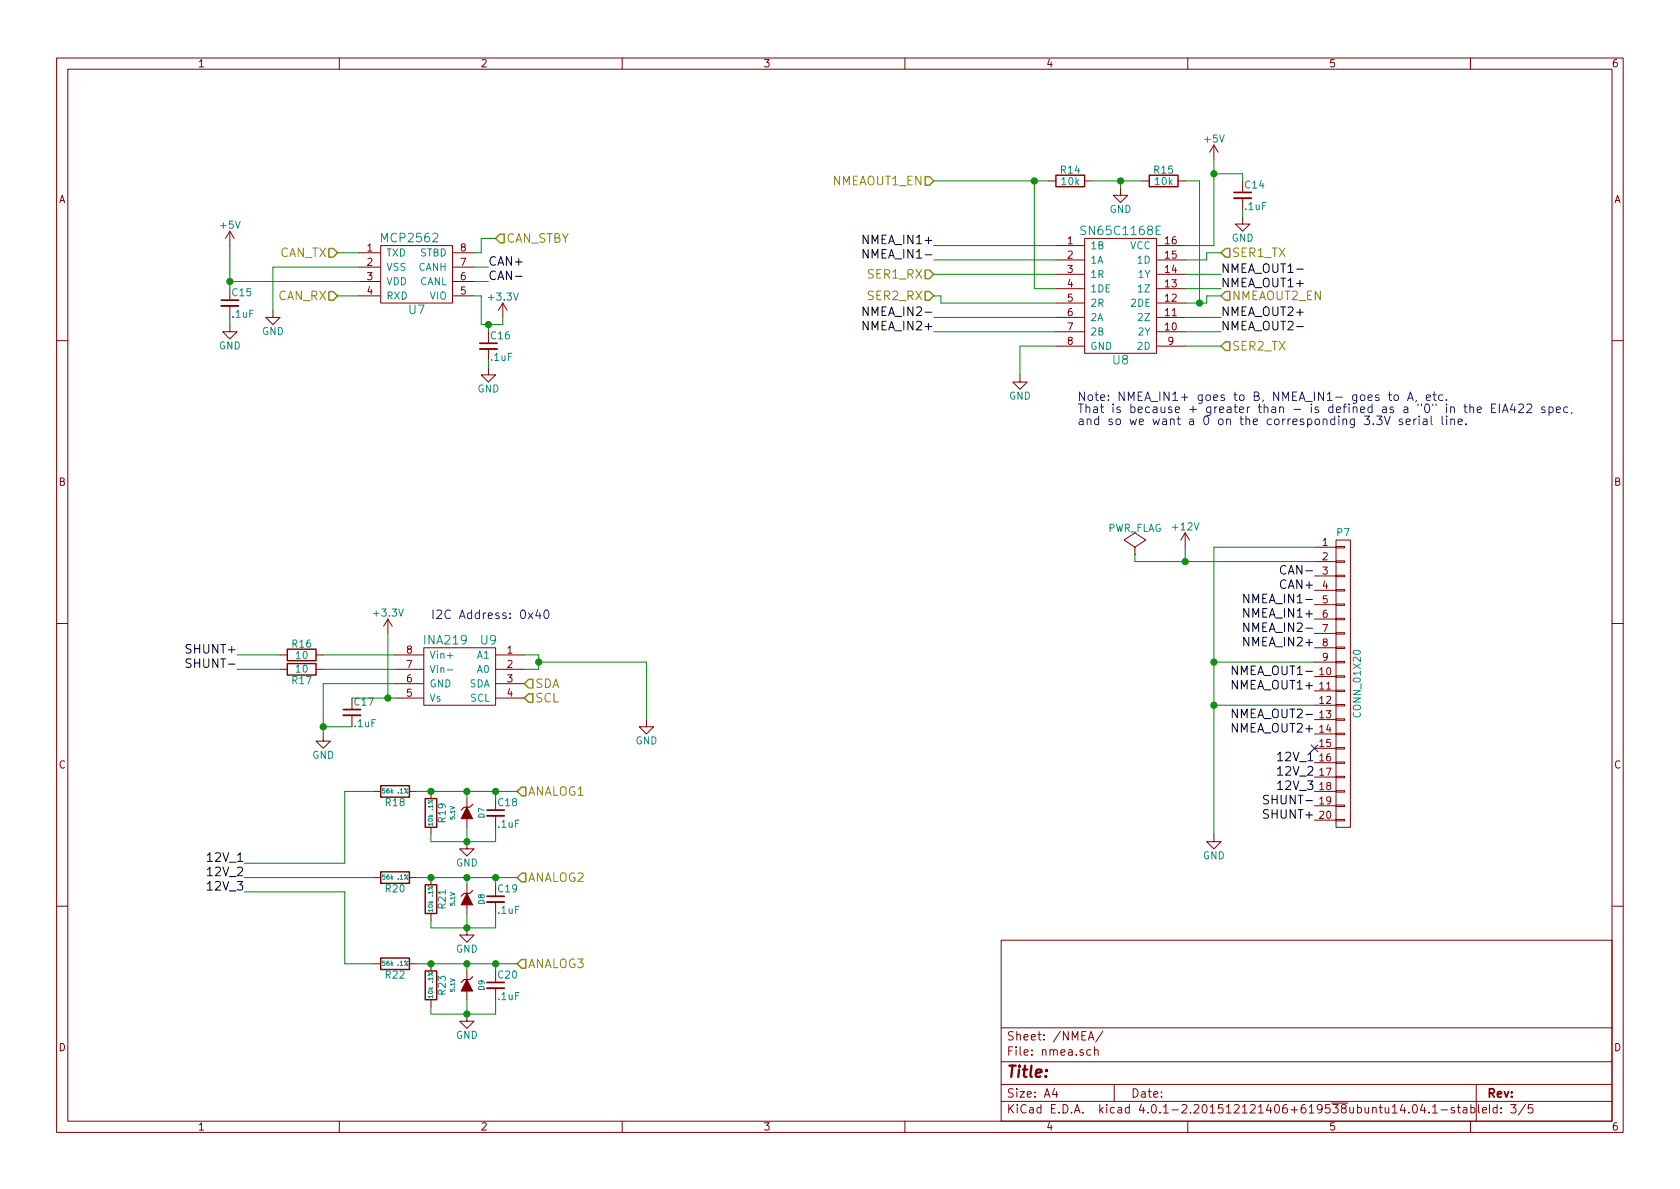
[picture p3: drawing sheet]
<svg xmlns="http://www.w3.org/2000/svg" width="297mm" height="210mm" viewBox="0 0 297 210" stroke-linecap="round" stroke-linejoin="round" font-family="sans-serif">
<g fill="none" stroke="#840000" stroke-width=".18">
<path d="M10 10.3h277v189.9h-277zM12 12.2h273v186.1h-273zM60 10.3v1.9M110 10.3v1.9M160 10.3v1.9M210 10.3v1.9M260 10.3v1.9M185.4 32h1.3M191.8 32h1.2M198.1 33.3v1.2h1.3l-1.3 1.3-1.3-1.3h1.3M201.9 32h1.3M208.3 32h1.2"/>
<path d="M214.6 25.6l-.7 1.3M214.6 25.6v2.6M214.6 25.6l.8 1.3M219.7 38.3v1.3h1.3l-1.3 1.3-1.3-1.3h1.3M219.7 35v2.1M40.6 57.4v1.3h1.3l-1.3 1.2-1.2-1.2h1.2M40.6 40.9l-.7 1.3M40.6 40.9v2.5M40.6 54.1v2M40.6 40.9l.8 1.3M48.3 54.9v1.2h1.2l-1.2 1.3-1.3-1.3h1.3M63.5 44.7h3.8"/>
<path d="M63.5 47.2h3.8M63.5 49.8h3.8M63.5 52.3h3.8M67.3 43.4h12.7v10.2h-12.7zM80 44.7h3.8M80 47.2h3.8M80 49.8h3.8M80 52.3h3.8M88.9 53.6l-.8 1.3M88.9 53.6v2.5M88.9 53.6l.8 1.3M186.7 43.4h5.1"/>
<path d="M186.7 46h5.1M186.7 48.5h5.1M186.7 51h5.1M186.7 53.6h5.1M186.7 56.1h5.1M186.7 58.7h5.1M191.8 42.2h12.7v20.3h-12.7zM204.5 43.4h5M204.5 46h5M204.5 48.5h5M204.5 51h5M204.5 53.6h5"/>
<path d="M204.5 56.1h5M204.5 58.7h5M10 60.2h2M86.4 65v1.3h1.2l-1.2 1.3-1.3-1.3h1.3M86.4 61.7v2M180.3 66.3v1.3h1.3l-1.3 1.2-1.2-1.2h1.2M186.7 61.2h5.1M204.5 61.2h5M285 60.2h2M200.7 98h.1M200.7 96.8l1.9-1.3-1.9-1.3-1.9 1.3 1.9 1.3v1.2M209.5 94.2l-.7 1.3"/>
<path d="M209.5 94.2v2.6M209.5 94.2l.8 1.3M232.4 96.8h3.8M232.4 99.3h3.8M236.2 95.5h2.6v50.8h-2.6zM236.2 99.2h1.5v.2h-1.5zM236.2 96.6h1.5v.3h-1.5zM10 110.3h2M49.5 115.8h1.3M49.5 118.4h1.3M55.9 115.8h1.2M55.9 118.4h1.2"/>
<path d="M68.6 109.5l-.8 1.2M68.6 109.5v2.5M68.6 109.5l.7 1.2M69.8 115.8h5.1M69.8 118.4h5.1M74.9 114.5h12.7v10.2h-12.7zM87.6 115.8h5.1M87.6 118.4h5.1M232.4 101.8h3.8M232.4 104.4h3.8M232.4 106.9h3.8M232.4 109.5h3.8"/>
<path d="M232.4 112h3.8M232.4 114.5h3.8M232.4 117.1h3.8M232.4 119.6h3.8M236.2 119.5h1.5v.3h-1.5zM236.2 117h1.5v.2h-1.5zM236.2 114.4h1.5v.3h-1.5zM236.2 111.9h1.5v.2h-1.5zM236.2 109.3h1.5v.3h-1.5zM236.2 106.8h1.5v.3h-1.5zM236.2 104.3h1.5v.2h-1.5zM236.2 101.7h1.5v.3h-1.5z"/>
<path d="M285 110.3h2M57.1 129.8v1.3h1.3l-1.3 1.2-1.2-1.2h1.2M62.2 126.5v2M66 139.9h1.3M69.8 120.9h5.1M69.8 123.4h5.1M72.4 139.9h1.3M76.2 139.9v1.3M87.6 120.9h5.1M87.6 123.4h5.1M114.3 127.2v1.3h1.3l-1.3 1.3-1.3-1.3h1.3M232.4 139.9h3.8"/>
<path d="M232.4 122.2h3.8M232.4 124.7h3.8M232.4 127.2h3.8M232.4 129.8h3.8M232.4 132.3h3.8M232.4 134.9h3.8M232.4 137.4h3.8M236.2 139.8h1.5v.3h-1.5zM236.2 137.3h1.5v.2h-1.5zM236.2 134.7h1.5v.3h-1.5zM236.2 132.2h1.5v.3h-1.5zM236.2 129.7h1.5v.2h-1.5z"/>
<path d="M236.2 127.1h1.5v.3h-1.5zM236.2 124.6h1.5v.2h-1.5zM236.2 122h1.5v.3h-1.5zM66 155.2h1.3M72.4 155.2h1.3M76.2 146.3v1.3M76.2 155.2v1.3M82.5 148.8v1.3h1.3l-1.3 1.3-1.2-1.3h1.2M82.5 141.2v1.5M82.5 144.8v1.5M82.5 156.5v1.5M87.6 144.3v2"/>
<path d="M87.6 159.5v2M214.6 147.6v1.2h1.3l-1.3 1.3-1.2-1.3h1.2M232.4 145h3.8M232.4 142.5h3.8M236.2 144.9h1.5v.3h-1.5zM236.2 142.4h1.5v.2h-1.5zM10 160.2h2M66 170.4h1.3M72.4 170.4h1.3M76.2 161.5v1.3M76.2 170.4v1.3M76.2 176.8v1.2"/>
<path d="M82.5 164.1v1.2h1.3l-1.3 1.3-1.2-1.3h1.2M82.5 179.3v1.3h1.3l-1.3 1.3-1.2-1.3h1.2M82.5 160v1.5M82.5 171.7v1.5M82.5 175.3v1.5M87.6 174.7v2.1M177 166.3h108v32h-108zM285 160.2h2M60 198.3v1.9M110 198.3v1.9M160 198.3v1.9M177 194.8h108"/>
<path d="M177 191.8h108M177 187.8h108M177 181.8h108M186.4 192.5l-.3 1h.9M186.8 193v1M192.4 183.9l.5-1.5 .5 1.5M192.6 183.5h.7M192.9 185.7l-.5-.1-.2 .3v.6l.2 .1 .5-.1M193.5 185.7l.2-.1 .4 .1 .1 .9M193.5 185.1v1.5M195 182.3l-1.3 2M197 191.8v3"/>
<path d="M210 198.3v1.9M246.2 195.8l.4-.5v1.5M246.2 196.8h.8M248 195.2l-.4 1.1h.9M248.3 195.8v1M249.1 196.7v.1M249.9 195.5l.2-.2a.81 .81 0 0 1 .6 .6 .81 .81 0 0 1-.3 .8l-.2 .1a.79 .79 0 0 1-.3-1.3zM251.5 195.2l-.3 1.1h.9M251.9 195.8v1M252.7 196.7v.1M253.3 195.8l.4-.5v1.5M253.3 196.8h.9"/>
<path d="M254.8 196.3h1.1M257.1 195.9a.37 .37 0 0 0-.5 .1v.3l.5 .1 .1 .1-.2 .3-.4-.1M257.7 195.8h.5M257.9 195.3v1.3l.3 .2M258.7 195.9h.6l.1 .9M259.4 196.2l-.5 .1-.3 .2 .3 .3 .5-.1M260 198.3v1.9M260.1 195.9l.4-.1 .3 .3-.1 .6h-.6M260.1 195.3v1.5M261 191.8v6.5M261.4 195.3v1.3l.2 .2M262.1 196.3l.7-.1v-.3l-.4-.1-.3 .2 .1 .7h.6"/>
<path d="M269.7 195.2l-1.2 2M271 195.3h-.7l-.1 .7 .2-.1 .5 .1 .1 .2v.5l-.2 .1-.6-.1"/>
</g>
<path d="M186.7 31h5.1v2h-5.1zM203.2 31h5.1v2h-5.1zM50.8 114.8h5.1v2h-5.1zM50.8 117.3h5.1v2.1h-5.1zM67.3 138.9h5.1v2.1h-5.1zM67.3 154.2h5.1v2h-5.1zM75.2 141.2h2v5.1h-2zM75.2 156.5h2v5h-2zM67.3 169.4h5.1v2h-5.1zM75.2 171.7h2v5.1h-2z" fill="none" stroke="#840000" stroke-width=".25"/>
<path d="M83.6 142.2l-.5 .5h-1.1l-.5 .6M83.6 157.5l-.5 .5h-1.1l-.5 .5M83.6 172.7l-.5 .5h-1.1l-.5 .5" fill="none" stroke="#840000" stroke-width=".2"/>
<g fill="#840000" stroke="#840000" stroke-width=".18">
<path d="M82.5 142.7l1.1 2.1h-2.1z"/>
<path d="M82.5 158l1.1 2h-2.1z"/>
<path d="M82.5 173.2l1.1 2.1h-2.1z"/>
</g>
<path d="M218.2 35h3M39.1 54.1h3.1M84.8 61.7h3.1M60.7 126.5h3.1M86.1 144.3h3.1M86.1 159.5h3.1M86.1 174.7h3.1" fill="none" stroke="#840000" stroke-width=".33"/>
<path d="M218.2 34h3M39.1 53.1h3.1M84.8 60.7h3.1M60.7 125.5h3.1M86.1 143.3h3.1M86.1 158.5h3.1M86.1 173.7h3.1" fill="none" stroke="#840000" stroke-width=".3"/>
<g fill="none" stroke="#848400" stroke-width=".25">
<path d="M163.6 31.2h.7l.8 .8-.8 .8h-.7zM58.2 51.6h.7l.8 .7-.8 .8h-.7zM58.2 43.9h.7l.8 .8-.8 .8h-.7zM87.6 42.2l.8-.8h.8v1.5h-.8zM163.6 51.6h.7l.8 .7-.8 .8h-.7zM163.6 47.7h.7l.8 .8-.8 .8h-.7zM216.7 43.9h.7v1.6h-.7l-.8-.8zM216.7 51.6h.7v1.5h-.7l-.8-.8zM216.7 60.4h.7v1.6h-.7l-.8-.8zM92.2 139.2h.8v1.5h-.8l-.8-.8zM93.5 120.1h.7v1.6h-.7l-.8-.8zM93.5 122.7h.7v1.5h-.7l-.8-.8z"/>
<path d="M92.2 154.4h.8v1.6h-.8l-.8-.8zM92.2 169.7h.8v1.5h-.8l-.8-.8z"/>
</g>
<path d="M79.1 118.5h1" fill="none" stroke="#008484" stroke-width=".18"/>
<g fill="none" stroke="#008400" stroke-width=".18">
<path d="M165.1 32h20.3M182.9 32v19h3.8M193 32h8.9M198.1 32v1.3M209.5 32h2.6v21.6M214.6 28.2v15.2h-5.1M214.6 30.7h5.1v1.3M219.7 37.1v1.2M40.6 49.8h22.9M40.6 43.4v7.6M40.6 56.1v1.3M59.7 52.3h3.8"/>
<path d="M59.7 44.7h3.8M63.5 47.2h-15.2v7.7M83.8 52.3h1.3v5.1h3.8v-1.3M83.8 47.2h2.6M83.8 49.8h2.6M86.4 57.4v1.3M87.6 42.2h-2.5v2.5h-1.3M165.1 52.3h1.3v1.3h20.3M165.1 43.4h21.6M165.1 56.1h21.6M165.1 58.7h21.6M165.1 46h21.6"/>
<path d="M165.1 48.5h21.6M209.5 56.1h6.4M209.5 58.7h6.4M209.5 48.5h6.4M209.5 51h6.4M215.9 52.3h-2.5v1.3h-3.9M215.9 44.7h-2.5v1.3h-3.9M86.4 63.7v1.3M186.7 61.2h-6.4v5.1M209.5 61.2h6.4M200.7 98v1.3h31.7M209.5 96.8v2.5"/>
<path d="M232.4 96.8h-17.8v50.8M41.9 115.8h7.6M41.9 118.4h7.6M57.1 115.8h12.7M57.1 118.4h12.7M68.6 112v11.4M92.7 115.8h2.5v2.6h-2.5M95.2 117.1h19.1v10.1M214.6 117.1h17.8M57.1 128.5h5.1M62.2 123.4h7.6M66 139.9h-5v12.7h-17.8"/>
<path d="M69.8 120.9h-12.7v8.9M73.7 139.9h17.7M82.5 139.9v1.3M87.6 139.9v1.3M214.6 124.7h17.8M43.2 155.2h22.8M43.2 157.7h17.8v12.7h5M73.7 155.2h17.7M82.5 146.3v2.5M82.5 155.2v1.3M87.6 146.3v2.5h-11.4v-1.2M87.6 155.2v1.3"/>
<path d="M73.7 170.4h17.7M82.5 161.5v2.6M82.5 170.4v1.3M82.5 176.8v2.5M87.6 161.5v2.6h-11.4v-1.3M87.6 170.4v1.3M87.6 176.8v2.5h-11.4v-1.3"/>
</g>
<g fill="#008400" stroke="#008400" stroke-width=".25">
<circle cx="76.2" cy="139.9" r=".51"/>
<circle cx="82.6" cy="139.9" r=".51"/>
<circle cx="87.6" cy="139.9" r=".51"/>
<circle cx="82.6" cy="148.8" r=".51"/>
<circle cx="86.4" cy="57.4" r=".51"/>
<circle cx="40.6" cy="49.8" r=".51"/>
<circle cx="76.2" cy="155.2" r=".51"/>
<circle cx="82.6" cy="155.2" r=".51"/>
<circle cx="87.6" cy="155.2" r=".51"/>
<circle cx="82.6" cy="164.1" r=".51"/>
<circle cx="76.2" cy="170.4" r=".51"/>
<circle cx="82.6" cy="170.4" r=".51"/>
<circle cx="87.6" cy="170.4" r=".51"/>
<circle cx="82.6" cy="179.3" r=".51"/>
<circle cx="95.3" cy="117.1" r=".51"/>
<circle cx="68.6" cy="123.4" r=".51"/>
<circle cx="57.2" cy="128.5" r=".51"/>
<circle cx="214.6" cy="30.7" r=".51"/>
<circle cx="212.1" cy="53.6" r=".51"/>
<circle cx="182.9" cy="32" r=".51"/>
<circle cx="198.1" cy="32" r=".51"/>
<circle cx="209.6" cy="99.3" r=".51"/>
<circle cx="214.6" cy="117.1" r=".51"/>
<circle cx="214.6" cy="124.7" r=".51"/>
</g>
<path d="M91.1 48.9h1.2M153.5 44.1v1.5l-.9-1.5v1.5M153.5 54.3v1.5l-.9-1.5v1.5M229.3 47.6h1.1M229.3 57.8h1.1M33.8 116.6a.62 .62 0 0 0-.8 .1v.4l.7 .3v.5a.62 .62 0 0 1-.8 .1M218.8 117.8v1.5l-.9-1.5v1.5M220.8 105.1v1.5l-.9-1.5v1.5M220.8 110.2v1.5l-.9-1.5v1.5M227.4 100.1a.62 .62 0 0 0-.8 0 .62 .62 0 0 0-.2 .8 .58 .58 0 0 0 .3 .5 .58 .58 0 0 0 .7 0M218.8 125.4v1.5l-.9-1.5v1.5M224.3 140.7a.62 .62 0 0 0-.8 .1v.4l.7 .4v.4a.62 .62 0 0 1-.8 .1" fill="none" stroke="#000" stroke-width=".18"/>
<path d="M231.8 131.7l1.2 1.2M233 131.7l-1.2 1.2" fill="none" stroke="#000084" stroke-width=".18"/>
<g fill="none" stroke="#0000c2" stroke-width=".18">
<path d="M244.8 73.6l.5 1.5 .5-1.5M245.5 69.8h.5M245.7 69.3v1.3l.3 .2M246.5 70l.3-.2 .4 .2 .1 .6-.2 .2h-.3l-.3-.1zM248 74.2l-.4-.1-.2 .2v.2l.6 .2v.3h-.6M248.6 74.6l.8-.2-.1-.2-.5-.1-.2 .2 .1 .7h.6M248.9 70.8l.5-1.5 .5 1.5M249 70.4h.7M250 74.1v1M250.4 74.1l-.3 .1-.1 .2M250.9 74.1v1M251.7 74.2h.5l.1 .9"/>
<path d="M252.2 70.3l.7-.1v-.3l-.5-.1-.2 .2 .1 .8h.6M252.3 74.4l-.5 .1a.3 .3 0 0 0-.2 .3 .3 .3 0 0 0 .2 .3l.5-.1M253 73.6v1.3l.3 .2M253.4 69.8h.5M253.6 69.3v1.3l.3 .2M255 73.6v1.3l.2 .2M255.1 69.9a.48 .48 0 0 0-.7 .1v.7a.48 .48 0 0 0 .7 .1M255.7 70.7v.1M255.8 74.1v1M256.5 74.2h.1a.36 .36 0 0 1 .6 .1v.8M256.5 74.1v1M257.8 74.6l.7-.2v-.2l-.5-.1-.2 .2 .1 .7h.6"/>
<path d="M258.8 72h.6M259 71.4v1.4l.4 .2M259.2 74.9v.2M259.9 72.1l.1-.1a.36 .36 0 0 1 .6 .2v.8M259.9 71.4v1.6M261.2 72.5l.7-.2-.1-.3h-.4l-.2 .2 .1 .7h.5M263.7 72.2h.5M264.5 71.4h-.8v1.6h.8M265.1 71.4v1.6M265.6 73l.5-1.6 .5 1.6M265.8 72.5h.7M267.4 71.4l-.3 1.1h.9"/>
<path d="M267.8 72v1M268.5 71.6l.2-.2h.4l.2 .2 .1 .3-.1 .2-.8 .9h.9M270 71.6l.2-.2h.3l.3 .2v.3v.2l-.9 .9h.9M273.2 72h-.4l-.2 .2v.2l.6 .1v.4h-.6M273.9 72a.48 .48 0 0 1 .6 .1v.7a.48 .48 0 0 1-.6 .1M273.9 72v1.5M275.2 72.5l.7-.2-.1-.3h-.4l-.2 .2 .1 .7h.5M277.2 72a.48 .48 0 0 0-.6 .1v.7a.48 .48 0 0 0 .6 .1M277.9 72.9l-.1 .3M95.1 107.8l-.4 1.1h1M95.5 108.4v1M96.3 108l.2-.1a.81 .81 0 0 1 .6 .7 .81 .81 0 0 1-.6 .8l-.2-.2-.1-.4z"/>
</g>
<text font-size="2.8" fill="#840000" x="178" y="190.5">Title:</text>
<g font-size="2.1" fill="#848400">
<text x="147.1" y="32.8">NMEAOUT1_EN</text>
<text x="49.3" y="45.5">CAN_TX</text>
<text x="89.6" y="42.9">CAN_STBY</text>
<text x="217.8" y="45.5">SER1_TX</text>
<text x="49" y="53.1">CAN_RX</text>
<text x="153.5" y="53.1">SER2_RX</text>
<text x="153.5" y="49.3">SER1_RX</text>
<text x="217.8" y="53.1">NMEAOUT2_EN</text>
<text x="217.8" y="62">SER2_TX</text>
<text x="94.6" y="121.7">SDA</text>
<text x="94.6" y="124.2">SCL</text>
<text x="93.4" y="140.7">ANALOG1</text>
<text x="93.4" y="156">ANALOG2</text>
<text x="93.4" y="171.2">ANALOG3</text>
</g>
<g font-size="2.1" fill="#008484">
<text x="191.6" y="41.6">SN65C1168E</text>
<text x="67.7" y="42.8">MCP2562</text>
<text x="72.3" y="55.5">U7</text>
<text x="196.8" y="64.4">U8</text>
<text x="75.2" y="114">INA219</text>
<text x="85" y="114">U9</text>
</g>
<g font-size="2.1">
<text x="86.4" y="47">CAN+</text>
<text x="153.1" y="43.2">NMEA_IN1+</text>
<text x="153.7" y="45.7">NMEA_IN1-</text>
<text x="86.4" y="49.5">CAN-</text>
<text x="215.9" y="50.8">NMEA_OUT1+</text>
<text x="215.9" y="48.3">NMEA_OUT1-</text>
<text x="153.1" y="58.4">NMEA_IN2+</text>
<text x="153.7" y="55.9">NMEA_IN2-</text>
<text x="215.9" y="58.4">NMEA_OUT2-</text>
<text x="215.9" y="55.9">NMEA_OUT2+</text>
<text x="227.1" y="101.6">CAN-</text>
<text x="221" y="106.7">NMEA_IN1-</text>
<text x="226.6" y="104.1">CAN+</text>
<text x="220.4" y="109.2">NMEA_IN1+</text>
<text x="221" y="111.8">NMEA_IN2-</text>
<text x="33.4" y="115.6">SHUNT+</text>
<text x="33.9" y="118.1">SHUNT-</text>
<text x="218.6" y="119.4">NMEA_OUT1-</text>
<text x="220.4" y="114.3">NMEA_IN2+</text>
<text x="218.1" y="121.9">NMEA_OUT1+</text>
<text x="218.1" y="129.5">NMEA_OUT2+</text>
<text x="218.6" y="127">NMEA_OUT2-</text>
<text x="226.3" y="134.6">12V_1</text>
<text x="226.3" y="137.2">12V_2</text>
<text x="224.4" y="142.2">SHUNT-</text>
<text x="226.3" y="139.7">12V_3</text>
<text x="223.9" y="144.8">SHUNT+</text>
<text x="37" y="152.4">12V_1</text>
<text x="37" y="154.9">12V_2</text>
<text x="37" y="157.5">12V_3</text>
</g>
<g font-size="2.1" fill="#0000c2">
<text x="190.5" y="70.9">Note: NMEA_IN1+ goes to B, NMEA_IN1- goes to A, etc.</text>
<text x="190.5" y="73">That is because + greater than - is defined as a &quot;0&quot; in the EIA422 spec,</text>
<text x="190.5" y="75.2">and so we want a 0 on the corresponding 3.3V serial line.</text>
<text x="76.2" y="109.5">I2C Address: 0x40</text>
</g>
<g font-size="2.1" fill="#840000">
<text x="178" y="184">Sheet: /NMEA/</text>
<text x="178" y="186.7">File: nmea.sch</text>
<text x="178" y="196.9">KiCad E.D.A. kicad 4.0.1-2.201512121406+619538ubuntu14.04.1-stable</text>
<text x="178" y="194.1">Size: A4</text>
<text x="200" y="194.1">Date:</text>
<text x="263" y="194.1">Rev:</text>
<text x="263" y="196.9">Id: 3/5</text>
</g>
<g font-size="1.8" fill="#840000">
<text x="35" y="11.9">1</text>
<text x="85" y="11.9">2</text>
<text x="135" y="11.9">3</text>
<text x="185" y="11.9">4</text>
<text x="235" y="11.9">5</text>
<text x="285" y="11.9">6</text>
<text x="10.4" y="35.9">A</text>
<text x="285.4" y="35.9">A</text>
<text x="64.9" y="44.4">1</text>
<text x="64.9" y="47">2</text>
<text x="81.4" y="47">7</text>
<text x="81.4" y="44.4">8</text>
<text x="188.7" y="43.2">1</text>
<text x="188.7" y="45.7">2</text>
<text x="206" y="45.7">15</text>
<text x="206" y="43.2">16</text>
<text x="64.9" y="49.5">3</text>
<text x="64.9" y="52.1">4</text>
<text x="81.4" y="52.1">5</text>
<text x="81.4" y="49.5">6</text>
<text x="188.7" y="48.3">3</text>
<text x="188.7" y="50.8">4</text>
<text x="188.7" y="53.3">5</text>
<text x="206" y="53.3">12</text>
<text x="206" y="50.8">13</text>
<text x="206" y="48.3">14</text>
<text x="188.7" y="55.9">6</text>
<text x="188.7" y="58.4">7</text>
<text x="206" y="58.4">10</text>
<text x="206" y="55.9">11</text>
<text x="188.7" y="61">8</text>
<text x="206.5" y="61">9</text>
<text x="10.4" y="85.9">B</text>
<text x="285.4" y="85.9">B</text>
<text x="233.8" y="96.5">1</text>
<text x="233.8" y="99.1">2</text>
<text x="233.8" y="101.6">3</text>
<text x="233.8" y="104.1">4</text>
<text x="233.8" y="106.7">5</text>
<text x="233.8" y="109.2">6</text>
<text x="233.8" y="111.8">7</text>
<text x="71.9" y="118.1">7</text>
<text x="71.9" y="115.6">8</text>
<text x="89.7" y="115.6">1</text>
<text x="89.7" y="118.1">2</text>
<text x="233.3" y="119.4">10</text>
<text x="233.8" y="114.3">8</text>
<text x="233.8" y="116.8">9</text>
<text x="71.9" y="123.2">5</text>
<text x="71.9" y="120.6">6</text>
<text x="89.7" y="120.6">3</text>
<text x="89.7" y="123.2">4</text>
<text x="233.3" y="121.9">11</text>
<text x="233.3" y="124.5">12</text>
<text x="233.3" y="127">13</text>
<text x="233.3" y="129.5">14</text>
<text x="10.4" y="135.9">C</text>
<text x="233.3" y="132.1">15</text>
<text x="233.3" y="134.6">16</text>
<text x="233.3" y="137.2">17</text>
<text x="285.4" y="135.9">C</text>
<text x="233.3" y="139.7">18</text>
<text x="233.3" y="142.2">19</text>
<text x="233.3" y="144.8">20</text>
<text x="10.4" y="185.9">D</text>
<text x="285.4" y="185.9">D</text>
<text x="35" y="199.9">1</text>
<text x="85" y="199.9">2</text>
<text x="135" y="199.9">3</text>
<text x="185" y="199.9">4</text>
<text x="235" y="199.9">5</text>
<text x="285" y="199.9">6</text>
</g>
<g font-size="1.8" fill="#008484">
<text x="213" y="25.2">+5V</text>
<text x="187.6" y="30.7">R14</text>
<text x="187.8" y="32.7">10k</text>
<text x="204.1" y="30.7">R15</text>
<text x="204.3" y="32.7">10k</text>
<text x="220.2" y="33.3">C14</text>
<text x="39" y="40.4">+5V</text>
<text x="196.2" y="37.6">GND</text>
<text x="220.2" y="37.1">.1uF</text>
<text x="68.3" y="45.3">TXD</text>
<text x="68.3" y="47.9">VSS</text>
<text x="73.9" y="47.9">CANH</text>
<text x="74.2" y="45.3">STBD</text>
<text x="192.8" y="44.1">1B</text>
<text x="192.8" y="46.6">1A</text>
<text x="199.7" y="44.1">VCC</text>
<text x="201.2" y="46.6">1D</text>
<text x="217.8" y="42.7">GND</text>
<text x="41.1" y="52.4">C15</text>
<text x="68.3" y="50.4">VDD</text>
<text x="68.3" y="53">RXD</text>
<text x="74.1" y="50.4">CANL</text>
<text x="75.9" y="53">VIO</text>
<text x="86.6" y="53.1">+3.3V</text>
<text x="192.8" y="49.1">1R</text>
<text x="192.8" y="51.7">1DE</text>
<text x="201.3" y="49.1">1Y</text>
<text x="201.4" y="51.7">1Z</text>
<text x="41.1" y="56.2">.1uF</text>
<text x="46.3" y="59.2">GND</text>
<text x="86.8" y="60">C16</text>
<text x="192.8" y="54.2">2R</text>
<text x="192.8" y="56.8">2A</text>
<text x="192.8" y="59.3">2B</text>
<text x="200" y="54.2">2DE</text>
<text x="201.3" y="59.3">2Y</text>
<text x="201.4" y="56.8">2Z</text>
<text x="38.7" y="61.8">GND</text>
<text x="86.8" y="63.8">.1uF</text>
<text x="192.8" y="61.8">GND</text>
<text x="201.2" y="61.8">2D</text>
<text x="84.4" y="69.4">GND</text>
<text x="178.4" y="70.7">GND</text>
<text x="195.7" y="94">PWR_FLAG</text>
<text x="207.5" y="93.8">+12V</text>
<text x="236.4" y="94.8">P7</text>
<text x="66.2" y="109">+3.3V</text>
<text x="51.7" y="114.5">R16</text>
<text x="52.4" y="116.5">10</text>
<text x="52.4" y="118.9">10</text>
<text x="75.9" y="119">Vin-</text>
<text x="75.9" y="116.5">Vin+</text>
<text x="84.4" y="116.5">A1</text>
<text x="84.4" y="119">A0</text>
<text x="51.7" y="120.9">R17</text>
<text x="62.7" y="124.8">C17</text>
<text x="75.9" y="124.1">Vs</text>
<text x="75.9" y="121.5">GND</text>
<text x="82.9" y="121.5">SDA</text>
<text x="83.1" y="124.1">SCL</text>
<text x="62.7" y="128.6">.1uF</text>
<text x="112.3" y="131.6">GND</text>
<text x="240.6" y="126.5" transform="rotate(-90 240.6 126.5)">CONN_01X20</text>
<text x="55.2" y="134.2">GND</text>
<text x="68.2" y="142.5">R18</text>
<text x="88.1" y="142.5">C18</text>
<text x="78.8" y="145.4" transform="rotate(-90 78.8 145.4)">R19</text>
<text x="88.1" y="146.3">.1uF</text>
<text x="80.6" y="153.2">GND</text>
<text x="212.7" y="151.9">GND</text>
<text x="68.2" y="157.8">R20</text>
<text x="78.8" y="160.6" transform="rotate(-90 78.8 160.6)">R21</text>
<text x="88.1" y="157.8">C19</text>
<text x="88.1" y="161.6">.1uF</text>
<text x="68.2" y="173">R22</text>
<text x="80.6" y="168.4">GND</text>
<text x="88.1" y="173">C20</text>
<text x="78.8" y="175.9" transform="rotate(-90 78.8 175.9)">R23</text>
<text x="88.1" y="176.8">.1uF</text>
<text x="80.6" y="183.7">GND</text>
</g>
<g font-size="1.4" fill="#008484">
<text x="85.7" y="144.6" transform="rotate(-90 85.7 144.6)">D7</text>
<text x="85.7" y="159.9" transform="rotate(-90 85.7 159.9)">D8</text>
<text x="85.7" y="175.1" transform="rotate(-90 85.7 175.1)">D9</text>
</g>
<g font-size="1.1" fill="#008484">
<text x="67.8" y="140.3">56k .1%</text>
<text x="76.5" y="145.7" transform="rotate(-90 76.5 145.7)">10k .1%</text>
<text x="80.4" y="144.9" transform="rotate(-90 80.4 144.9)">5.1V</text>
<text x="67.8" y="155.5">56k .1%</text>
<text x="76.5" y="161" transform="rotate(-90 76.5 161)">10k .1%</text>
<text x="80.4" y="160.1" transform="rotate(-90 80.4 160.1)">5.1V</text>
<text x="67.8" y="170.8">56k .1%</text>
<text x="76.5" y="176.2" transform="rotate(-90 76.5 176.2)">10k .1%</text>
<text x="80.4" y="175.3" transform="rotate(-90 80.4 175.3)">5.1V</text>
</g>
</svg>
